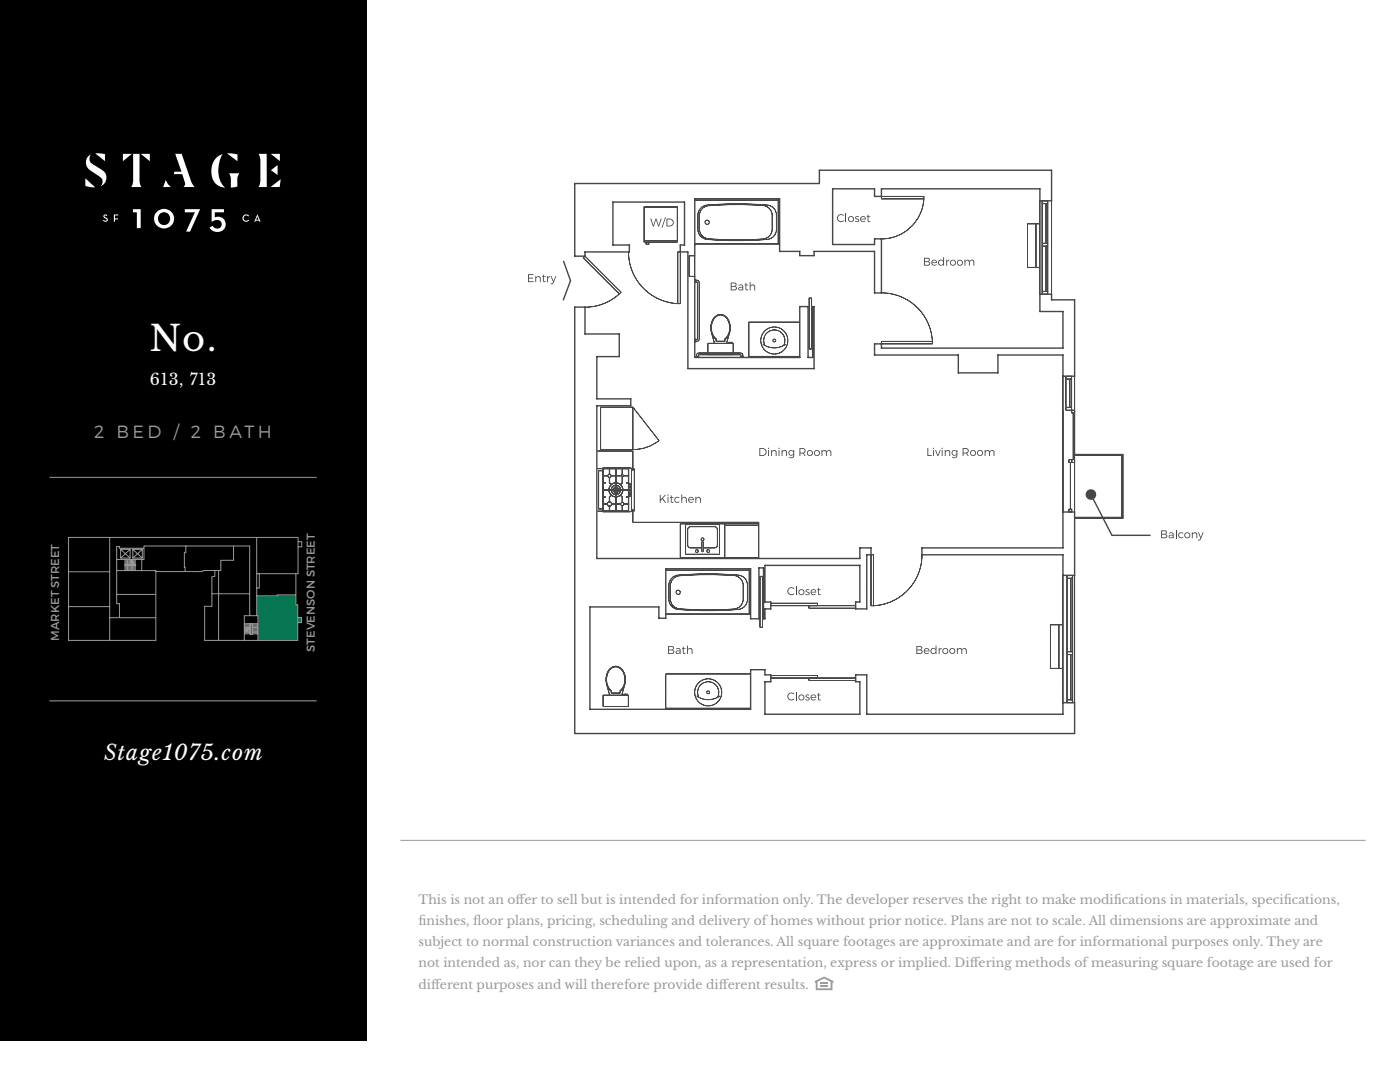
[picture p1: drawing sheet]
<svg xmlns="http://www.w3.org/2000/svg" width="279mm" height="216mm" viewBox="0 0 279 216" stroke-linecap="round" stroke-linejoin="round" font-family="sans-serif">
<path d="M0 0h73.1v207.7h-73.1z" fill="#000"/>
<path d="M79.9 167.7h192.6" fill="none" stroke="#9a9a9a" stroke-width=".2"/>
<g fill="#9a9a9a">
<path d="M163.8 195.9h1.4v.4h-1.4z"/>
<path d="M163.8 196.5h1.4v.4h-1.4z"/>
<path d="M162.6 195.7l1.5-.7a.71 .71 0 0 1 1 .2l1.2 .5v.4h-.2v1.5h-3.3v-1.5h-.2zM163.2 195.9v1.3h2.6l-.1-1.3-1.2-.6z"/>
</g>
<g fill="#fff">
<path d="M26.5 41.7h1.6v3.8h-.8v-3.1h-.8z"/>
<path d="M36.9 41.7h3l-2 4.5h-.8l1.8-3.8h-2z"/>
<path d="M42.2 41.7h2.5v.7h-1.8v1a1.55 1.55 0 0 1 2.2 1.4 1.55 1.55 0 0 1-2.2 1.4 1.53 1.53 0 0 1-1.1-.8l.7-.3a.91 .91 0 0 0 1.1 .5 .91 .91 0 0 0 .6-1.2 .91 .91 0 0 0-1.2-.5l-.8 .3z"/>
<path d="M24.5 30.7h1.8l-1.8 1.5z"/>
<path d="M28.1 30.7h1.8v1.5z"/>
<path d="M26.6 30.7h1.3l-.1 5.5 .4 1.1h-2l.4-1.1z"/>
<path d="M17 35.6l2 1.8-2-.3z"/>
<path d="M19 30.6l2 .2v1.4z"/>
<path d="M17.5 31.3l.7-.5a1.31 1.31 0 0 0 .5 2.1l1.3 .8a1.88 1.88 0 0 1 1.2 1.7 1.88 1.88 0 0 1-1.1 1.8 1.27 1.27 0 0 0-.5-2.2l-.4-.2a3.6 3.6 0 0 1-2-2 1.87 1.87 0 0 1 .3-1.5z"/>
<path d="M33.1 35.9l.4 .7 .7 .7h-1.6z"/>
<path d="M35 30.7h1.3l1.8 5.4 .8 1.2h-2.3l.4-.6-.6-1.9h-1.7l.1-.5h1.4z"/>
<path d="M45.3 30.6l2.1 .2v1.4z"/>
<path d="M43 31.7l.9-.7 .5-.3a6 6 0 0 0 .1 6.3l.4 .4a3.1 3.1 0 0 1-2.7-3.9l.2-.7z"/>
<path d="M45.7 34.6h2l-.3 .9v1.7l-1.3 .2v-1.9z"/>
<path d="M54 30.7h1.9v1.4z"/>
<path d="M54.1 34l1.3-1.1v2z"/>
<path d="M54 37.3l2-1.5-.2 1.5z"/>
<path d="M51.6 30.7h1.6v6.6h-1.6l.3-.8 .1-.6v-4.1z"/>
<path d="M20.7 43l.3-.2 .3 .1 .1 .1-.1 .1-.4-.1v.3l.2 .1a.48 .48 0 0 1 .4 .7 .48 .48 0 0 1-.8 0l-.2-.1 .2-.1 .2 .1h.3v-.3l-.2-.1a.42 .42 0 0 1-.3-.6z"/>
<path d="M22.7 42.8h.9v.2h-.7v.6h.7v.2h-.7v.4h-.2z"/>
<path d="M48.6 43a.74 .74 0 0 1 1.1 .1l-.2 .1a.52 .52 0 0 0-.7 0 .52 .52 0 0 0 0 .7 .52 .52 0 0 0 .8-.1l.1 .1a.74 .74 0 0 1-1.1 .2 .74 .74 0 0 1 0-1.1z"/>
<path d="M30.7 43.6a2 2 0 0 1 4 0 2 2 0 0 1-4 0zM32 42.6a1.29 1.29 0 0 0 0 2.1 1.29 1.29 0 0 0 2-.7 1.29 1.29 0 0 0-1.3-1.7z"/>
<path d="M51.4 42.8l.6 1.4h-.2l-.1-.2h-.7v.2h-.3zM51.4 43.2l-.3 .6h.5z"/>
</g>
<path d="M9.9 95.2h53.3M9.9 139.8h53.3" fill="none" stroke="#9a9a9a" stroke-width=".2"/>
<path d="M138.7 51v-11.3h16.9v10.5h4v.8h2.9v-.8h12v8.3h1.4v-10.8h-1.4v1.1h-8.3v-11.1h8.3v1.5h1.4v-1.5h31.6v2.4h2.4v-6.1h-46.4v2.6h-48.8v14.5h2v-.8h8.9v-1.4h-3.3v-8.6h14.3v8.6h-.8v1.4h1.5v23.3h25.2v-12.4h-.3v10.1h-.9v-10.1h-1.7v10.1h-20.9v-16.2M114.7 61.3h2v5.3h6.9v4.6h-4.5v8.4h6.8v1.4h-6.8v30.4h52.5v-2.1h2.2v1.4h-.8v10.8h-2.2v-1.4h.8v-7.3h-18.9v7.3h1.1v1.4h-1.1v2h-.3v-10.2h-.9v10.2h-1.7v-10h-16.9v9.9h-1.4v-2.3h-13.8v20.4h32.1v-7.9h2.9v1.1h1.1v1.3h-1.1v6.5h18.9v-6.5h-.8v-1.3h2.2v7.8h39.1v-2.3h2.4v6.2h-99.8zM174.5 68.6h1.4v.9h36.2v-7.3h-4.6v-3.5h2.4v1.1h4.6v15.3h-2.4v-4.3h-12.9v3.6h-7.9v-3.6h-16.8zM184 109.3h28.1v-7.1h2.4v12.6h-2.4v-4.1h-28.1z" fill="none" stroke="#474747" stroke-width=".28"/>
<g fill="none" stroke="#474747" stroke-width=".2">
<path d="M138.7 39.9h16.9M155.3 39.7v9M175.9 39.2h8.5v.5h-8.5zM184.4 39.7a8.5 8.5 0 0 1-8.5 8M116.4 51.5l.3-.4 7.2 7.2-.3 .4zM123.6 58.7a10.2 10.2 0 0 1-6.9 2.6M125.4 50.3a10.3 10.3 0 0 0 9.9 10.3M128.5 41.2h6.7v7.1h-6.7zM128.5 41.4h6.7M128.5 48h6.7M129.5 48.3v.4h-.6v-.4M135.3 50.3h.5v10.3h-.5z"/>
<path d="M137.5 51h1.2v4.1h-1.2zM138.7 48.7h16.9M138.7 55.8h.2v.6h-.2M138.9 56.3l.3 .1v11.3l-.3 .1M138.9 55.9a.51 .51 0 0 1 .6 .5v11.3a.52 .52 0 0 1-.6 .4M139.8 41.6a2.77 2.77 0 0 1 2.4-.8l4.4-.1 4.4 .1a6 6 0 0 1 3.1 .4 1.97 1.97 0 0 1 .9 1.7v2.9a1.98 1.98 0 0 1-1.9 2l-4.3 .2-5.5-.1a6 6 0 0 1-3.1-.5 1.97 1.97 0 0 1-.9-1.6v-2.9l.1-.5zM140.1 41.7a2.76 2.76 0 0 1 2.4-.7l7.6-.1a5.9 5.9 0 0 1 3.1 .4 1.97 1.97 0 0 1 .9 1.7v2.7a1.98 1.98 0 0 1-1.8 2l-4.4 .2-4.3-.1a6 6 0 0 1-3.1-.5 1.98 1.98 0 0 1-.9-1.6v-3.2zM140.7 44.4l.4 .4M141 43.9l-.2 .2-.1 .3M141.1 43.9h.1M141.1 44.8h.1M141.2 43.9l.3 .4"/>
<path d="M141.5 44.4l-.3 .4M141.5 44.3v.1M161.5 59.5h.5v10.1h-.5zM175.9 58.4a10.2 10.2 0 0 1 10.2 9.7M206.8 44.7v8.7M207.5 40.1v18.6M207.5 44.7h-2.4v8.7h2.4M208 58.1h1.1M208 48.5h1.1M208 40.1h1.1v18.6h-1.1zM208 49.1h1.1M208 40.6h1.1"/>
<path d="M208.8 40.6v7.9M208.8 49.1v9M209 40.6v7.9M209 49.1v9M209.9 40.1v18.6M138.7 67.7h.2v.5h-.2M138.9 71.3v-.2h.6v.2M139.4 71.1l.1-.3h8.3l.1 .3M141.3 68.5h5v2.2h-5zM142 66.2l.5 2.3M142.7 63.4a1.64 1.64 0 0 1 1.7-.4 1.64 1.64 0 0 1 1.1 1.4 2.99 2.99 0 0 1-.8 3.2v.5h-1.8v-.5a3.1 3.1 0 0 1-.2-4.2zM142.9 67.7a3 3 0 0 1 .4-4.9 2.11 2.11 0 0 1 2.4 2.3 2.91 2.91 0 0 1-1 2.6"/>
<path d="M145.6 66.2l-.5 2.3M146.1 68.5v-.2h-.7v.2M148.3 71.1a.53 .53 0 0 0-.5-.7h-8.4a.5 .5 0 0 0-.4 .7M148.4 71.3v-.2h-.6v.2M149.5 71.1h10.1M152.3 68.7a4 4 0 0 0 4.5 0M152.6 67l-.2 1.1 .2 .8M152.6 68.9h.1M154.5 65.2a2.7 2.7 0 0 0-2.7 2.8 2.7 2.7 0 0 0 2.7 2.6M154.5 67.7l-.3 .3 .3 .2M154.5 67.7l.3 .2M154.5 68.2h.1"/>
<path d="M154.5 65.2a2.7 2.7 0 0 1 2.7 2.7M154.5 70.6h.1M154.8 67.9l-.2 .3M155.5 66a2.12 2.12 0 0 0-2.9 1M155.5 66.1a2.11 2.11 0 0 1 .9 2.8M156.4 68.9h.1M157.2 67.9a2.7 2.7 0 0 1-2.6 2.7M159.6 64.3h-10.1v7h10.1v-.1h-10.1M175.9 68.1h10.2v.5h-10.2zM212.1 75.1v27.1M212.7 75.6h1.2M213.5 75.6v5.7"/>
<path d="M213.8 75.6v5.7M214.5 75.1v27.1M119.3 90h7v3.8h-.3M119.3 93.5h.9M120.2 93.5l.1 8.6M120.2 93.9h-.7v7.7h.8M120.3 93.4l-.1 .1M120.3 93.4h5.7v8.6M120.3 93.4l.1 .1M120.4 97.7h2.2l-2.2 .1M120.4 94.9h.9M120.4 95h.9"/>
<path d="M120.4 96.3h.4l-.4 .1M120.4 99.1l.4 .1h-.4M120.4 93.5h5v8.5h-5zM120.4 95v1.3M120.4 96.4v1.3M120.4 97.8v1.3M120.4 99.2v1.4M121.3 94.9v.1M121.5 97.8l.1 .5 .4 .5-.4 .4v1l.1-1 .3-.4 .9 .4M121.5 97.8a1.38 1.38 0 0 0 1.4 1.3M121.6 94.6l-.3 .3M121.6 94.6l.4 .3"/>
<path d="M121.6 93.5l-1.2 .1v1.3M121.6 93.5l.1 1.1v-1.1M121.7 93.5h1.2M122 95l-.3 .3-.4-.3M122 94.9v.1M122 97.8a.94 .94 0 0 0 .9 .9M122 95h.9v1.3l-.9 .4-.3-.4-.1-1v1.1l.4 .3-.4 .5-.1 .5M122 97.8a.89 .89 0 0 0 .9 .8M122.4 97.8v.2l.5 .3M122.6 97.7v.1M122.6 97.8l.3 .3M122.7 97.7v.1"/>
<path d="M122.7 97.8l.2 .2M122.8 97.4l-.2 .3M122.8 97.5l-.1 .2M122.9 98.1h.1M122.9 98h.1M122.9 96.8a.94 .94 0 0 0-.9 .9M122.9 96.9a.89 .89 0 0 0-.9 .8M122.9 97.2l-.3 .1-.2 .4M122.9 93.5v1.4h-.9M122.9 97.4h.1M122.9 97.5h.1M122.9 99.2l.9-.4 .4 .4v1"/>
<path d="M122.9 93.5v1.4l.9 .1h-.9v1.3l.9 .4 .4-.4v-1v1.1l-.3 .3 .3 .5 .1 .5M122.9 93.5h1.3M122.9 97.2l.3 .1 .3 .4M122.9 96.9a.89 .89 0 0 1 .9 .8M122.9 96.8a.94 .94 0 0 1 1 .9M123 97.5l.1 .2M123 97.4l.2 .3M123.1 97.7l-.1 .3M123.2 97.7l-.2 .4M123.5 97.8l-.1 .2-.5 .3M123.8 97.8a.89 .89 0 0 1-.9 .8M123.9 97.8a.94 .94 0 0 1-1 .9"/>
<path d="M124 95l.2 .2M124.2 93.5v1.1v-1.1M124.2 93.5l1.2 .1v1.3M124.3 97.7a1.38 1.38 0 0 0-1.4-1.3v1v-1a1.38 1.38 0 0 0-1.4 1.3M124.3 97.8a1.38 1.38 0 0 1-1.4 1.3M124.3 97.8l-.1 .5-.3 .5 .3 .4v1M124.4 94.9a.22 .22 0 0 0-.3-.2 .22 .22 0 0 0-.1 .3M124.4 95l-.1 .1M124.4 94.9v.1M125.4 95v1.3M125.4 96.4v1.3M125.4 97.8v1.3"/>
<path d="M125.4 99.2v1.4M125.5 94.9h-.9l.9 .1M125.5 97.7h-2.2l2.2 .1M125.5 96.3h-.5l.5 .1M125.5 99.1h-.5l.5 .1M125.6 98.8v.1M125.6 98.3h.1M125.6 97.7v.1M125.6 98.9l.1 .1M125.6 98.4l.1 .1M125.6 97.3l.1 .1M125.6 97.8l.1 .1"/>
<path d="M125.7 98.7l-.1 .1M125.7 98.2l-.1 .1M125.7 96.5l-.1 .2 .1 .1M125.7 97l-.1 .2M125.7 97.6l-.1 .1M125.7 99h.1M125.7 98.5h.1M125.7 96.8h.1M125.7 97.4h.1M125.7 97.9h.1M125.7 98.7h.1M125.7 98.7l.2 .1"/>
<path d="M125.7 98.1h.1M125.7 98.1l.2 .1M125.7 96.5h.1M125.7 96.5l.2 .1M125.7 97h.1M125.7 97l.2 .1M125.7 97.6h.1M125.7 97.6l.2 .1M125.8 99h-.1M125.8 98.5h-.1M125.8 96.8h-.1M125.8 97.4h-.1"/>
<path d="M125.8 97.9h-.1M125.9 98.9l-.1 .1M125.9 98.8v.1M125.9 98.3l-.1 .2M125.9 96.6l-.1 .2M125.9 97.2l-.1 .2M125.9 97.7l-.1 .2M126.3 81.2h-6.4v8.5h6.4M126.3 81.2l5.2 6.7a8.5 8.5 0 0 1-5.2 1.8M126.3 81.2v8.5M126.3 93.6h.3v8.4h-.3M212.7 81.3h1.2"/>
<path d="M213.6 92.3v9.3M213.9 81.8v-6.7h-1.2v6.7h1.8M213.9 81.8v.6h.6M213.9 91.7v.6M214.2 82.4v9.3M214.5 90.7h9.6M214.5 90.9h9.4M214.5 91.7h-1.2v.6h1.2M223.9 90.9v12.3M224.1 90.7v12.7M224.1 90.7l-.2 .2M119.3 102h.9"/>
<path d="M120.4 100.6h.9h-.9M120.4 102l-.1 .1M120.4 100.6v1.3l1.2 .1M121.2 100.6l.4 .4M121.6 100.1l-.4 .5M121.7 102l-.1-1.1v1.1M121.7 102h1.2M121.7 100.1l.4 .5M122.1 100.6l-.4 .4M122.9 102v-1.4h.9h-.9v-2.5v2.5h-.9h.9v1.4M122.9 102h1.3M124.2 100.9h.1"/>
<path d="M124.2 100.2h.1M124.2 100.9v1.1M124.2 100.2l-.3 .4 .2 .3M124.2 100.2l.3 .3M124.5 100.5l-.2 .4M124.6 100.6h.9M125.4 100.6v1.3l-1.2 .1M126 101.9l-.3 .2h-5.4M126 101.7h.3v2.5h25.1v7.2M132.9 113.8h16.9M134 115.4a2.77 2.77 0 0 1 2.4-.7l4.4-.2 4.4 .1a6 6 0 0 1 3.1 .5 1.97 1.97 0 0 1 .9 1.6v2.9a1.98 1.98 0 0 1-1.8 2l-4.4 .2-5.5-.1a6 6 0 0 1-3.1-.4 1.97 1.97 0 0 1-.9-1.7v-2.9l.1-.5zM134.3 115.5a2.76 2.76 0 0 1 2.4-.7l7.6-.1a5.9 5.9 0 0 1 3.1 .4 1.97 1.97 0 0 1 .9 1.7v2.8a1.97 1.97 0 0 1-1.8 1.9l-4.4 .2-4.3-.1a6 6 0 0 1-3.1-.4 1.97 1.97 0 0 1-.9-1.7l.1-3.1z"/>
<path d="M134.9 118.3l.4 .3M135.3 117.8l-.3 .2-.1 .2M135.3 117.8h.1M135.3 118.6h.1M135.4 117.8l.4 .3M135.8 118.2l-.4 .4M135.8 118.1v.1M136.8 104.7h6.8v5.9h-6.8zM139 109.7l-.2 .3 .2 .2M139 110.2h.1M139 109.7h.1M139.1 109.7l.3 .2"/>
<path d="M139.4 109.9l-.2 .3M139.9 107.6h.1M139.9 107.7l.3 .2M140.1 109.3h-2.3l-.5-.3v-3.6l.5-.3 5.1 .1 .3 .5-.1 3.3-.5 .3h-2.3M140.1 108.2v1.8M140.1 110l.1 .1M140.3 108.1h-.2M140.3 108.2v1.9M140.5 107.5l-.3-.2-.3 .3M140.5 107.7l-.2 .2M140.5 107.6h.1M141.3 109.7l-.2 .3 .2 .2"/>
<path d="M141.3 110.2h.1M141.3 109.7l.3 .2M141.6 109.9l-.2 .3M144.7 104.8h6.7M144.7 104.5v6.8M149.5 113.5v9M151.4 104.5h-15.6v6.8h15.6M151.7 115h.5v10.2h-.5zM173.8 110.7h.5v10.2h-.5zM184 110.7a10.2 10.2 0 0 1-9.7 10.2M212.1 114.8v25.4M212.9 115.4h1.2"/>
<path d="M212.9 114.8h1.2v25.4h-1.2zM213.3 101.6h.6v.6h-.6zM213.7 115.4v14.7M214 115.4v14.7M214.5 114.8v25.4M214.5 103.2h9.4M214.5 103.4h9.6M223.9 103.2l.2 .2M120.4 138.7h5v2.2h-5zM121 136.4l.6 2.3M121.8 133.6a1.64 1.64 0 0 1 1.7-.4 1.64 1.64 0 0 1 1.1 1.4 2.99 2.99 0 0 1-.8 3.2v.5h-1.8v-.5a3.1 3.1 0 0 1-.2-4.2zM122 137.9a3 3 0 0 1 .4-4.9 2.11 2.11 0 0 1 2.4 2.3 2.91 2.91 0 0 1-1 2.6"/>
<path d="M124.7 136.4l-.6 2.3M125.2 138.7v-.2h-.7v.2M132.9 122.5h16.9M139.1 138.9a3.9 3.9 0 0 0 4.5 0M139.4 137.2l-.2 1.2 .3 .7M141.3 135.5a2.7 2.7 0 0 0-2.7 2.7 2.7 2.7 0 0 0 2.8 2.6 2.7 2.7 0 0 0 2.6-2.7M141.3 137.9l-.2 .3 .2 .2M141.3 137.9l.3 .2M141.3 138.4h.1M141.3 135.4a2.7 2.7 0 0 1 2.7 2.7M141.6 138.1l-.2 .3M142.3 136.2a2.11 2.11 0 0 0-2.8 1"/>
<path d="M142.3 136.3h.1M142.4 136.3a2.12 2.12 0 0 1 .8 2.8M143.2 139.1h.1M149.8 134.5h-16.9v7M161.4 120.9v.5h9.4v-.5h-17v-.5h9.3v.5M163.1 135.3v-.5h-9.3v.5h17v.5h-9.4v-.5M211.3 124.7v8.7M212.1 124.7h-2.5v8.7h2.5M212.9 130.6h1.2M212.9 130.1h1.2M212.9 139.6h1.2M213.7 130.6v9"/>
<path d="M214 130.6v9M132.9 141.3h16.9"/>
</g>
<g fill="#474747">
<path d="M105.4 54.7h1.1v.2h-.9v.5h.8v.2h-.8v.5h.9v.2h-1.1z"/>
<path d="M106.8 55.1h.2v.3a.48 .48 0 0 1 .5-.3 .48 .48 0 0 1 .4 .5v.7h-.2v-.9a.39 .39 0 0 0-.4-.1 .39 .39 0 0 0-.3 .4v.6h-.2z"/>
<path d="M108.4 54.8h.1v.3h.4v.2h-.4l.1 .8h.3l-.1 .2-.4-.1v-.9h-.2v-.2h.2z"/>
<path d="M109.2 55.1h.2v.3l.4-.3v.2l-.4 .2v.8h-.2z"/>
<path d="M109.9 55.1h.2l.4 1 .3-1h.2l-.5 1.4-.4 .2h-.2v-.2h.3l.2-.2z"/>
<path d="M185.1 89.4h.2v1.4h.6v.2h-.8z"/>
<path d="M186.6 89.8h.2l.4 1 .4-1h.1l-.4 1.2h-.2z"/>
<path d="M188.5 89.8h.2v.3a.48 .48 0 0 1 .6-.3 .48 .48 0 0 1 .3 .5v.7h-.1l-.1-.9a.39 .39 0 0 0-.4-.1 .39 .39 0 0 0-.3 .4v.6h-.2z"/>
<path d="M196.5 89.8h.2v.3l.2-.3a.45 .45 0 0 1 .7 .3 .47 .47 0 0 1 .5-.3 .47 .47 0 0 1 .4 .5v.7h-.2v-.9l-.3-.1-.4 .2v.8h-.2v-.7l-.2-.3a.39 .39 0 0 0-.5 .4v.6h-.2z"/>
<path d="M153.9 89.8h.2v.3a.48 .48 0 0 1 .5-.3 .48 .48 0 0 1 .4 .5v.7h-.2v-.9a.39 .39 0 0 0-.5-.1 .39 .39 0 0 0-.2 .4v.6h-.2z"/>
<path d="M156 89.8h.2v.3a.48 .48 0 0 1 .5-.3 .48 .48 0 0 1 .4 .5v.7h-.2v-.9a.39 .39 0 0 0-.5-.1 .39 .39 0 0 0-.2 .4v.6h-.2z"/>
<path d="M163.9 89.8h.2v.3l.3-.3a.45 .45 0 0 1 .6 .3 .47 .47 0 0 1 .5-.3 .47 .47 0 0 1 .4 .5v.7h-.2v-.9l-.3-.1-.3 .2-.1 .8h-.2v-.7l-.1-.3a.39 .39 0 0 0-.6 .4v.6h-.2z"/>
<path d="M187.3 129.3h.2v.3l.4-.3v.2l-.3 .2-.1 .8h-.2z"/>
<path d="M191 129.3h.1v.3l.3-.3a.45 .45 0 0 1 .6 .3 .47 .47 0 0 1 .5-.3 .47 .47 0 0 1 .4 .5v.7h-.1l-.1-.9-.3-.1-.3 .2-.1 .8h-.1v-.7l-.2-.3a.39 .39 0 0 0-.6 .4v.6h-.1z"/>
<path d="M188.8 51.8h.2v.3l.4-.3v.2l-.3 .2-.1 .8h-.2z"/>
<path d="M192.5 51.8h.2v.3l.2-.3a.45 .45 0 0 1 .6 .3 .47 .47 0 0 1 .6-.3 .47 .47 0 0 1 .3 .5v.7h-.1l-.1-.9-.3-.1-.3 .2-.1 .8h-.1v-.7l-.2-.3a.39 .39 0 0 0-.5 .4v.6h-.2z"/>
<path d="M136.3 129h.1v.3h.4v.2h-.4l.1 .8h.3l-.1 .2-.4-.1v-.9h-.2v-.2h.2z"/>
<path d="M137.1 128.8h.2v.8a.48 .48 0 0 1 .5-.3 .48 .48 0 0 1 .4 .5v.7h-.2v-.9a.38 .38 0 0 0-.7 .1v.8h-.2z"/>
<path d="M131.7 98.7h.2v1l.8-1h.2l-.6 .7 .7 .9h-.3l-.5-.7-.3 .3v.4h-.2z"/>
<path d="M133.9 98.9h.1v.3h.4v.1h-.4l.1 .8h.3l-.1 .2-.4-.1v-.9h-.2v-.1h.2z"/>
<path d="M134.7 99.3l.6-.1 .3 .1-.1 .1a.45 .45 0 0 0-.6 0 .45 .45 0 0 0 0 .7 .45 .45 0 0 0 .6-.1l.1 .1a.61 .61 0 0 1-.8 .1 .61 .61 0 0 1-.1-.9z"/>
<path d="M136 98.7h.1v.7a.48 .48 0 0 1 .6-.3 .48 .48 0 0 1 .4 .5v.7h-.2l-.1-.8a.38 .38 0 0 0-.6 0l-.1 .8h-.1z"/>
<path d="M138.8 99.1h.2v.3a.48 .48 0 0 1 .5-.3 .48 .48 0 0 1 .4 .5v.7h-.2l-.1-.8a.39 .39 0 0 0-.4-.2 .39 .39 0 0 0-.2 .4v.6h-.2z"/>
<path d="M148.8 56.5h.1v.3h.4v.1h-.4l.1 .8h.3l-.1 .2-.4-.1v-.9h-.2v-.1h.2z"/>
<path d="M149.6 56.3h.2v.7a.48 .48 0 0 1 .5-.2 .48 .48 0 0 1 .4 .4v.8h-.2v-.9a.38 .38 0 0 0-.7 0v.9h-.2z"/>
<path d="M157.4 117.4a.85 .85 0 0 1 1.1 0l-.1 .1a.64 .64 0 0 0-.9 0 .64 .64 0 0 0 0 .9 .64 .64 0 0 0 .9 0l.1 .1a.81 .81 0 0 1-1.1 0 .81 .81 0 0 1 0-1.1z"/>
<path d="M158.8 117.1h.2v1.7h-.2z"/>
<path d="M160.8 117.7l.4-.1 .3 .1v.1l-.3-.1-.3 .2 .6 .3 .1 .2a.54 .54 0 0 1-.9 .2l.1-.1a.4 .4 0 0 0 .6-.1l-.5-.3z"/>
<path d="M163.2 117.3h.2v.3h.4v.1h-.4l.1 .8h.3l-.1 .2-.4-.1-.1-.9h-.1v-.1h.1z"/>
<path d="M157.4 138.4a.85 .85 0 0 1 1.1 0l-.1 .1a.64 .64 0 0 0-.9 0 .64 .64 0 0 0 0 .9 .64 .64 0 0 0 .9 0l.1 .1a.81 .81 0 0 1-1.1 .1 .81 .81 0 0 1 0-1.2z"/>
<path d="M158.8 138.1h.2v1.7h-.2z"/>
<path d="M160.8 138.7l.4-.1 .3 .1v.1l-.3-.1-.3 .2 .6 .3 .1 .2a.54 .54 0 0 1-.9 .2l.1-.1a.4 .4 0 0 0 .6 0l-.5-.4z"/>
<path d="M163.2 138.3h.2v.3h.4v.2h-.4l.1 .8 .3-.1-.1 .2-.4-.1-.1-.8h-.1v-.2h.1z"/>
<path d="M129.8 43.6h.2l.4 1.4 .4-1.4h.2l.4 1.4 .5-1.4h.2l-.6 1.6h-.2l-.4-1.3-.4 1.3h-.2z"/>
<path d="M132.7 43.3h.2l-.7 2.2h-.2z"/>
<path d="M186.2 89.5a.12 .12 0 0 1 .2 0 .12 .12 0 0 1-.2 0zM186.2 89.8h.2v1.2h-.2z"/>
<path d="M187.9 89.5a.12 .12 0 0 1 .2 0 .12 .12 0 0 1-.2 0zM187.9 89.8h.2v1.2h-.2z"/>
<path d="M190.2 89.9a.52 .52 0 0 1 .7 .1v-.2h.2v1.1a.63 .63 0 0 1-.4 .5 .63 .63 0 0 1-.7-.1l.1-.2 .2 .2a.45 .45 0 0 0 .5-.1 .45 .45 0 0 0 .1-.5 .56 .56 0 0 1-.9 0 .56 .56 0 0 1 .2-.8zM190.1 90.4a.42 .42 0 0 0 .8 0 .42 .42 0 0 0-.8 0z"/>
<path d="M192.1 89.4h.6a.54 .54 0 0 1 .6 .4 .54 .54 0 0 1-.3 .7l.3 .5h-.2l-.3-.5h-.5v.5h-.2zM192.3 89.6v.7h.7a.36 .36 0 0 0 .2-.3 .36 .36 0 0 0-.2-.4z"/>
<path d="M193.6 90.4a.61 .61 0 0 1 1.2 0 .61 .61 0 0 1-1.2 0zM193.8 90.4a.44 .44 0 0 0 .8 0 .44 .44 0 0 0-.8 0z"/>
<path d="M195 90.4a.61 .61 0 0 1 1.2 0 .61 .61 0 0 1-1.2 0zM195.2 90.4a.44 .44 0 0 0 .8 0 .44 .44 0 0 0-.8 0z"/>
<path d="M151.5 89.4a1.13 1.13 0 0 1 1.4 .5 .79 .79 0 0 1-.7 1.1h-.7zM151.7 89.6v1.2a.85 .85 0 0 0 1.1-.4 .62 .62 0 0 0-.6-.8z"/>
<path d="M153.3 89.5a.12 .12 0 0 1 .2 0 .12 .12 0 0 1-.2 0zM153.3 89.8h.2v1.2h-.2z"/>
<path d="M155.3 89.5a.15 .15 0 0 1 .3 0 .15 .15 0 0 1-.3 0zM155.4 89.8h.2v1.2h-.2z"/>
<path d="M157.6 89.9a.52 .52 0 0 1 .7 .1v-.2h.2v1.1a.63 .63 0 0 1-.4 .5 .63 .63 0 0 1-.7-.1l.1-.2 .2 .2a.45 .45 0 0 0 .5-.1 .45 .45 0 0 0 .1-.5 .56 .56 0 0 1-.9 0 .56 .56 0 0 1 .2-.8zM157.5 90.4a.42 .42 0 0 0 .8 0 .42 .42 0 0 0-.8 0z"/>
<path d="M159.5 89.4h.6a.54 .54 0 0 1 .7 .4 .54 .54 0 0 1-.4 .7l.4 .5h-.2l-.3-.5h-.6v.5h-.2zM159.7 89.6v.7h.7a.36 .36 0 0 0 .2-.3 .36 .36 0 0 0-.2-.4z"/>
<path d="M161 90.4a.61 .61 0 0 1 1.2 0 .61 .61 0 0 1-1.2 0zM161.2 90.4a.45 .45 0 0 0 .9 0 .45 .45 0 0 0-.9 0z"/>
<path d="M162.4 90.4a.61 .61 0 0 1 1.2 0 .61 .61 0 0 1-1.2 0zM162.6 90.4a.45 .45 0 0 0 .9 0 .45 .45 0 0 0-.9 0z"/>
<path d="M182.9 128.9l.9 .1a.38 .38 0 0 1 .1 .6l-.1 .1 .3 .2v.4l-.2 .1-1 .1zM183.1 129.1v.5l.7-.1-.1-.4zM183.1 129.8v.5l.8-.1-.1-.4z"/>
<path d="M184.5 129.5a.57 .57 0 0 1 .7-.1 .57 .57 0 0 1 .3 .6h-1a.45 .45 0 0 0 .4 .3 .45 .45 0 0 0 .4-.1l.1 .1a.62 .62 0 0 1-.9 .1 .62 .62 0 0 1 0-.9zM184.6 129.6l-.1 .2h.8a.4 .4 0 0 0-.3-.3 .4 .4 0 0 0-.4 .1z"/>
<path d="M185.8 129.5l.5-.2 .4 .3v-.8h.2v1.7h-.2v-.3a.59 .59 0 0 1-.9 .1 .59 .59 0 0 1 0-.8zM185.8 129.9a.45 .45 0 0 0 .9 0 .45 .45 0 0 0-.9 0z"/>
<path d="M188 129.9a.65 .65 0 0 1 1.3 0 .65 .65 0 0 1-1.3 0zM188.2 129.9a.45 .45 0 0 0 .9 0 .45 .45 0 0 0-.9 0z"/>
<path d="M189.4 129.9a.65 .65 0 0 1 1.3 0 .65 .65 0 0 1-1.3 0zM189.6 129.9a.45 .45 0 0 0 .9 0 .45 .45 0 0 0-.9 0z"/>
<path d="M184.4 51.4l.9 .1a.38 .38 0 0 1 .1 .6l-.1 .1 .3 .2v.4l-.2 .2h-1zM184.6 51.6v.5l.7-.1-.1-.4zM184.6 52.3v.5l.8-.1-.1-.4z"/>
<path d="M186 52a.57 .57 0 0 1 .7-.1 .57 .57 0 0 1 .3 .6h-1a.45 .45 0 0 0 .4 .4 .45 .45 0 0 0 .4-.2l.1 .1a.62 .62 0 0 1-.8 .1 .62 .62 0 0 1-.1-.9zM186.1 52.1l-.1 .2h.9a.4 .4 0 0 0-.3-.3 .4 .4 0 0 0-.5 .1z"/>
<path d="M187.4 52l.4-.2 .4 .3v-.8h.2v1.7h-.2v-.2a.59 .59 0 0 1-.8 .1 .59 .59 0 0 1 0-.9zM187.3 52.4a.45 .45 0 0 0 .9 0 .45 .45 0 0 0-.9 0z"/>
<path d="M189.6 52.4a.61 .61 0 0 1 1.2 0 .61 .61 0 0 1-1.2 0zM189.7 52.4a.45 .45 0 0 0 .9 0 .45 .45 0 0 0-.9 0z"/>
<path d="M191 52.4a.61 .61 0 0 1 1.2 0 .61 .61 0 0 1-1.2 0zM191.1 52.4a.45 .45 0 0 0 .9 0 .45 .45 0 0 0-.9 0z"/>
<path d="M133.3 128.9l1 .1a.38 .38 0 0 1 .1 .6l-.2 .1 .3 .2v.4l-.2 .1-1 .1zM133.5 129.1v.5l.8-.1-.1-.4zM133.5 129.8v.5l.8-.1-.1-.4z"/>
<path d="M134.9 129.5l.3-.2a.45 .45 0 0 1 .6 .4v.8h-.1v-.2a.41 .41 0 0 1-.7 .2 .41 .41 0 0 1 0-.7h.7l-.1-.2-.3-.1-.3 .1zM135 130v.1a.35 .35 0 0 0 .4 .2 .35 .35 0 0 0 .3-.4z"/>
<path d="M133.2 98.8a.12 .12 0 0 1 .2 0 .12 .12 0 0 1-.2 0zM133.2 99.1h.2v1.2h-.2z"/>
<path d="M137.5 99.3a.57 .57 0 0 1 .7-.1 .57 .57 0 0 1 .3 .6h-1a.45 .45 0 0 0 .3 .4 .45 .45 0 0 0 .5-.2l.1 .1a.62 .62 0 0 1-.9 .1 .62 .62 0 0 1 0-.9zM137.6 99.5l-.1 .2h.8a.4 .4 0 0 0-.3-.4 .4 .4 0 0 0-.4 .2z"/>
<path d="M145.8 56.4h1a.38 .38 0 0 1 .1 .7h-.2l.3 .2v.5l-.2 .1-1 .1zM146 56.5v.6l.8-.2-.1-.3zM146 57.2v.6l.8-.1-.1-.4z"/>
<path d="M147.4 56.9l.3-.1a.45 .45 0 0 1 .6 .4v.8h-.1v-.2a.41 .41 0 0 1-.7 .1 .41 .41 0 0 1 0-.6h.7l-.1-.3-.3-.1-.3 .1zM147.5 57.5v.1a.35 .35 0 0 0 .4 .2 .35 .35 0 0 0 .3-.4z"/>
<path d="M159.3 118.2a.61 .61 0 0 1 1.2 0 .61 .61 0 0 1-1.2 0zM159.5 118.2a.45 .45 0 0 0 .9 0 .45 .45 0 0 0-.9 0z"/>
<path d="M161.9 117.7a.57 .57 0 0 1 .7-.1 .57 .57 0 0 1 .3 .6h-1a.45 .45 0 0 0 .4 .4 .45 .45 0 0 0 .4-.1l.1 .1a.62 .62 0 0 1-.9 0 .62 .62 0 0 1 0-.9zM162 117.9l-.1 .2h.8a.4 .4 0 0 0-.3-.4 .4 .4 0 0 0-.4 .2z"/>
<path d="M159.3 139.2a.61 .61 0 0 1 1.2 0 .61 .61 0 0 1-1.2 0zM159.5 139.2a.45 .45 0 0 0 .9 0 .45 .45 0 0 0-.9 0z"/>
<path d="M161.9 138.7a.57 .57 0 0 1 .7-.1 .57 .57 0 0 1 .3 .6h-1a.45 .45 0 0 0 .4 .4 .45 .45 0 0 0 .4-.1l.1 .1a.62 .62 0 0 1-.9 0 .62 .62 0 0 1 0-.9zM162 138.9l-.1 .2h.8a.4 .4 0 0 0-.3-.4 .4 .4 0 0 0-.4 .2z"/>
<path d="M133 43.6a1.13 1.13 0 0 1 1.4 .5 .79 .79 0 0 1-.8 1.1h-.6zM133.2 43.8v1.2a.85 .85 0 0 0 1-.4 .62 .62 0 0 0-.6-.8z"/>
</g>
<path d="M112.4 52.1l1.5 4M113.9 56l-1.5 3.9" fill="none" stroke="#474747" stroke-width=".28"/>
<g fill="#474747">
<path d="M234.6 105.7h.2v1.7h-.2z"/>
<path d="M235.3 106.4l.6-.2 .3 .2-.1 .1a.45 .45 0 0 0-.7 0 .45 .45 0 0 0 .1 .6 .45 .45 0 0 0 .6 0l.1 .1a.61 .61 0 0 1-.9 .1 .61 .61 0 0 1 0-.9z"/>
<path d="M237.9 106.2h.1v.3a.48 .48 0 0 1 .6-.3 .48 .48 0 0 1 .3 .5v.7h-.1l-.1-.9a.39 .39 0 0 0-.4-.1 .39 .39 0 0 0-.3 .4v.6h-.1z"/>
<path d="M239.1 106.2h.2l.4 1 .3-1h.2l-.5 1.4-.4 .3-.2-.1v-.2h.3l.2-.2z"/>
<path d="M231.7 105.8l1 .1a.38 .38 0 0 1 .1 .6l-.2 .1 .3 .2v.4l-.2 .2h-1zM231.9 106v.5l.8-.1-.1-.4zM231.9 106.7v.5l.8-.1-.1-.4z"/>
<path d="M233.3 106.4l.3-.2a.45 .45 0 0 1 .6 .4v.8h-.1v-.2a.41 .41 0 0 1-.7 .2 .41 .41 0 0 1 0-.6l.7-.1-.1-.2-.3-.1-.3 .1zM233.4 106.9v.1a.35 .35 0 0 0 .4 .2 .35 .35 0 0 0 .3-.3z"/>
<path d="M236.3 106.8a.61 .61 0 0 1 1.2 0 .61 .61 0 0 1-1.2 0zM236.5 106.8a.45 .45 0 0 0 .9 0 .45 .45 0 0 0-.9 0z"/>
</g>
<path d="M217.7 98.6l4.2 8.2h7.7" fill="none" stroke="#474747" stroke-width=".28"/>
<g fill="#474747">
<path d="M167.3 43a.85 .85 0 0 1 1.1 0l-.1 .1a.64 .64 0 0 0-.9 0 .64 .64 0 0 0 0 .9 .64 .64 0 0 0 .9 0l.1 .1a.81 .81 0 0 1-1.1 0 .81 .81 0 0 1 0-1.1z"/>
<path d="M168.7 42.6h.2v1.7h-.2z"/>
<path d="M170.7 43.3l.4-.2 .3 .1v.2l-.3-.1-.3 .1 .6 .4 .1 .2a.54 .54 0 0 1-.9 .2l.1-.2a.4 .4 0 0 0 .6 0l-.5-.3z"/>
<path d="M173.1 42.8h.2v.4h.4v.1h-.4l.1 .8h.3l-.1 .2-.4-.1-.1-.9h-.1v-.1h.1z"/>
<path d="M169.2 43.7a.61 .61 0 0 1 1.2 0 .61 .61 0 0 1-1.2 0zM169.4 43.7a.45 .45 0 0 0 .9 0 .45 .45 0 0 0-.9 0z"/>
<path d="M171.8 43.3a.57 .57 0 0 1 .7-.1 .57 .57 0 0 1 .3 .6h-1a.45 .45 0 0 0 .4 .4 .45 .45 0 0 0 .4-.2l.1 .1a.62 .62 0 0 1-.9 .1 .62 .62 0 0 1 0-.9zM171.9 43.4l-.1 .2h.8a.4 .4 0 0 0-.3-.3 .4 .4 0 0 0-.4 .1z"/>
<circle cx="217.7" cy="98.7" r="1.06"/>
</g>
<path d="M51.2 118.9l7.8-.2v2h.4v2.5h.8v1h-.8v3.6h-7.9v-4.9h-.3z" fill="#057552"/>
<g fill="none" stroke="#999" stroke-width=".2">
<path d="M13.7 107.2h45.8v7.3h-.5v6.2h.4v7.1h-15.8v-14h-3.1l-.1 .2h-9.3v13.8h-17.4zM13.7 114.1h8.2M21.9 107.2v20.6M23.3 113.9h5M23.3 118.6h7.8M24.1 109.6h1.9v1.8h-1.9zM24.1 109.6l1.9 1.8M24.9 112.6h2.2v.2h-2.2zM24.9 111.6v1M24.9 112.8v1.1M25.2 111.6v1M25.2 112.8v1.1"/>
<path d="M25.5 111.6v1M25.5 112.8v1.1M25.7 111.6v1M25.7 112.8v1.1M26 111.6v1M26 112.8v1.1M26 109.6l-1.9 1.8M26 111.6l.2 .4 .1 .1-.2 .1h.2l.2 .4M26.2 111.6l.2 .4 .2 .1-.3 .1h.2l.2 .4M26.2 111.6h.1M26.2 112v.1M26.2 112.2v.4"/>
<path d="M26.2 112.8v1.1M26.5 111.6v.5M26.5 112.1v.1M26.5 112.8v1.1M26.5 109.6h1.9v1.8h-1.9zM26.5 109.6l1.9 1.8M26.7 111.6v1M26.7 112.8v1.1M27 111.6v1M27 112.8v1.1M28.3 111.6h-5v8.8h.5v2.9M28.4 109.6l-1.9 1.8"/>
<path d="M28.7 109.4h-4.9v-.4h-.5v2.6M31.1 114v-.1h-2.8v-2.3h.4v-2.7h8.4v1.3h-.3v3h.1v.8M37.1 108.9h12.7v14M42.3 118.5h7.5M42.9 113.8v1.2l-.6 .1v5.9h-1.5v6.8h2.8M46.6 108.9v2.9h-2.5v2h-.5M51.2 107.2v15.7M51.2 114.5h7.8M51.7 114.5v2.8h-.5M59 118.7l-7.8 .2M59.5 108.1h.7v1h-.7M13.7 121h8.2"/>
<path d="M21.9 123.3h9.2M48.8 127.8v-4.9h2.7v4.9M48.8 124.4h1.2M48.8 124.7h1.2M48.8 125h1.2M48.8 125.2h1.2M48.8 125.5h.5M48.8 126.2h1.2M48.8 126.5h1.2M49.3 125.7h.1M49.4 125.5h.1M49.4 125.7h.6"/>
<path d="M50 124.4h.3v2.2h-.3zM50 125.2l-.5 .2-.1 .2-.1-.2v.1l-.5 .2M50 125.4l-.5 .2-.1 .2-.1-.2v.1l-.5 .3h1.2M50.3 124.4h1.2M50.3 124.7h1.2M50.3 125h1.2M50.3 125.2h1.2M50.3 125.5h1.2M50.3 125.7h1.2M50.3 126h1.2M50.3 126.2h1.2M50.3 126.5h1.2"/>
<path d="M59.4 123.2h.8v1h-.8"/>
</g>
<text font-size="7.1" fill="#fff" x="29.9" y="70.1">No.</text>
<text font-size="4.2" fill="#fff" x="20.8" y="151.6">Stage1075.com</text>
<text font-size="3.5" fill="#9a9a9a" x="18.8" y="87.4">2 B E D / 2 B AT H</text>
<text font-size="3.2" fill="#fff" x="29.9" y="76.9">613, 713</text>
<g font-size="2.5" fill="#9a9a9a">
<text x="83.5" y="180.3">This is not an of</text>
<text x="83.5" y="184.6">f</text>
<text x="83.5" y="184.6">inishes, f</text>
<text x="94.4" y="184.6">loor plans, pricing, scheduling and delivery of homes without prior notice. Plans are not to scale. All dimensions are approximate and</text>
<text x="102.9" y="180.3">fer to sell but is intended for information only. The developer reserves the right to make modif</text>
<text x="222.3" y="180.3">ications in materials, specif</text>
<text x="256.2" y="180.3">ications,</text>
<text x="83.5" y="188.8">subject to normal construction variances and tolerances. All square footages are approximate and are for informational purposes only. They are</text>
<text x="83.5" y="193">not intended as, nor can they be relied upon, as a representation, express or implied. Dif</text>
<text x="83.5" y="197.3">dif</text>
<text x="86" y="197.3">ferent purposes and will therefore provide dif</text>
<text x="143.5" y="197.3">ferent results.</text>
<text x="193.5" y="193">fering methods of measuring square footage are used for</text>
</g>
<g font-size="2.3" fill="#999">
<text x="11.8" y="127.8" transform="rotate(-90 11.8 127.8)">MARKET STREET</text>
<text x="62.8" y="130.2" transform="rotate(-90 62.8 130.2)">STEVENSON STREET</text>
</g>
</svg>
